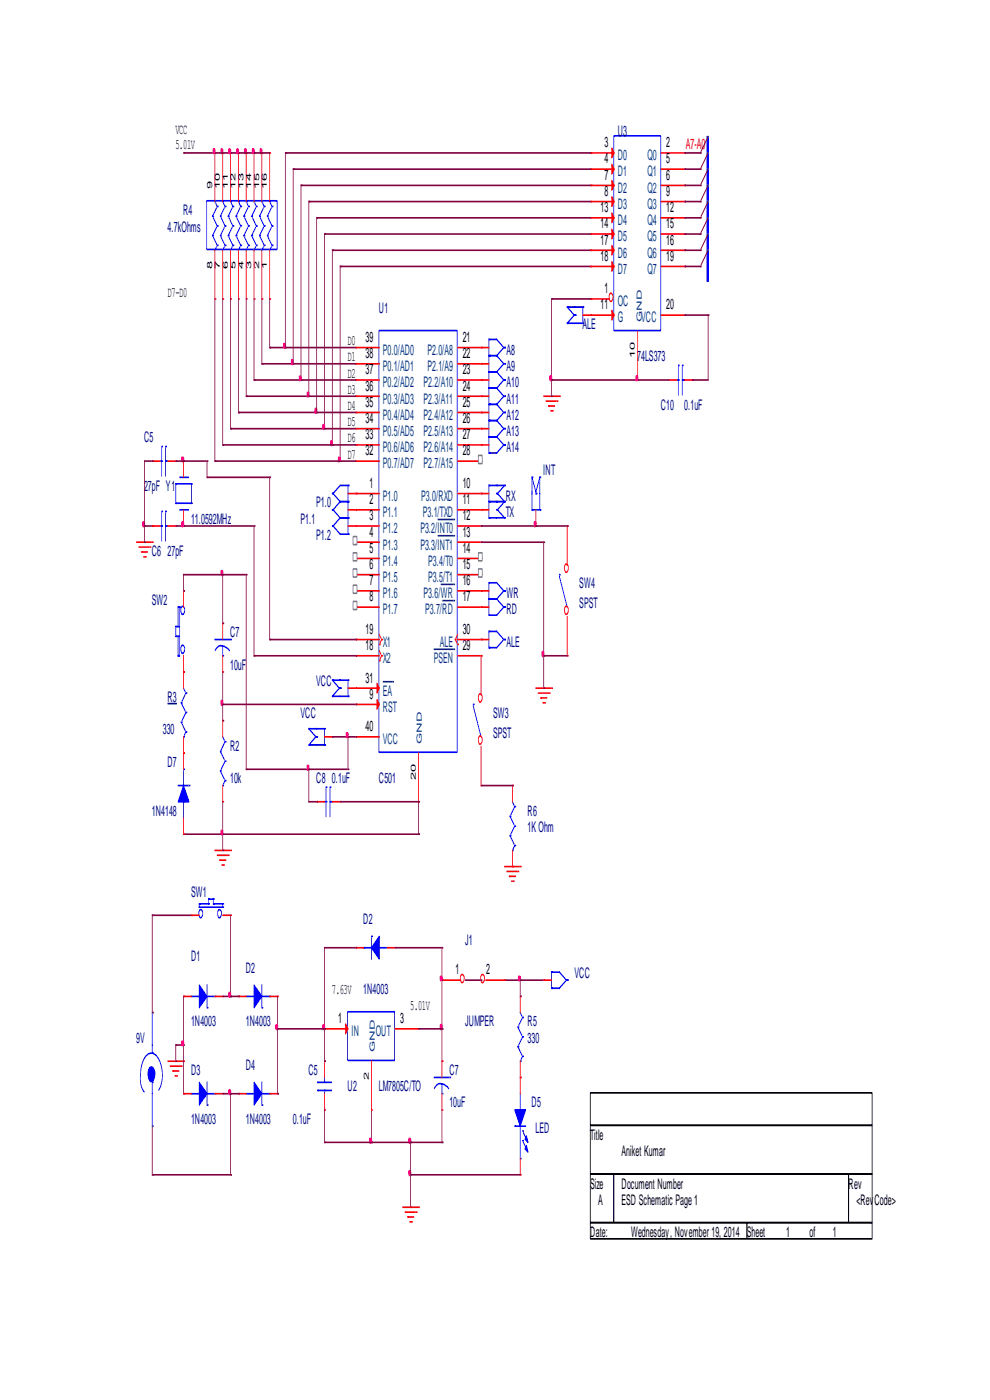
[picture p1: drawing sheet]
<svg xmlns="http://www.w3.org/2000/svg" width="210mm" height="297mm" viewBox="0 0 210 297" stroke-linecap="round" stroke-linejoin="round" font-family="sans-serif">
<path d="M80.4 70.1h16.6v89.5h-16.6z" fill="none" stroke="#00f" stroke-width=".24"/>
<g fill="none" stroke="#f00" stroke-width=".24">
<path d="M75.5 73.7h.1M75.5 77.2h.1M75.6 73.7h4.8M75.6 77.2h4.8M75.5 80.6h.1M75.5 84.1h.1M75.5 87.5h.1M75.5 90.9h.1M75.5 94.4h.1M75.5 97.8h.1M75.6 80.6h4.8M75.6 84.1h4.8"/>
<path d="M75.6 87.5h4.8M75.6 90.9h4.8M75.6 94.4h4.8M75.6 97.8h4.8M75.5 104.7h.1M75.5 108.2h.1M75.5 111.6h.1M75.5 115h.1M75.6 104.7h4.8M75.6 108.2h4.8M75.6 111.6h4.8M75.6 115h4.8"/>
<path d="M75.5 135.7h.1M75.5 139.1h.1M75.6 139.1h4.8M75.6 135.7h4.8M80.4 136.7h.1M80.4 134.6l.4 .7M80.4 138.1l.4 .7M80.9 135.7h.1M80.9 139.1h.1M80.9 135.7l-.3 .7M80.9 139.1l-.3 .7M96.6 135.7h.1"/>
<path d="M96.6 135.7l.3 .7M97.1 136.7h.1M97.1 139.1h4.8M97.1 134.6l-.4 .7M97.1 135.7h4.8M102 139.1h.1M102 135.7h.1M75.5 156.3h.1M75.5 146h.1M75.5 149.4h.1M75.6 156.3h4.8M75.6 146h4.8"/>
<path d="M75.6 149.4h4.8M80.4 140.2h.1M88.7 159.8v9.9M88.7 170.1h.1"/>
</g>
<path d="M92.1 137.7h4M96.2 137.7h.1M81.3 144.6h1.8M83.3 144.6h.1" fill="none" stroke="#004080" stroke-width=".24"/>
<g fill="#f00" stroke="#f00" stroke-width=".24">
<path d="M79.9 145l.5 1-.5 1z"/>
<path d="M79.9 148.4l.5 1-.5 1.1z"/>
</g>
<path d="M74.9 113.8h.8v1.7h-.8z" fill-rule="evenodd" fill="#fff" stroke="#808080" stroke-width=".24"/>
<path d="M75.5 118.5h.1M75.6 118.5h4.8" fill="none" stroke="#f00" stroke-width=".24"/>
<path d="M74.9 117.3h.8v1.7h-.8z" fill-rule="evenodd" fill="#fff" stroke="#808080" stroke-width=".24"/>
<path d="M75.5 121.9h.1M75.6 121.9h4.8" fill="none" stroke="#f00" stroke-width=".24"/>
<path d="M74.9 120.7h.8v1.7h-.8z" fill-rule="evenodd" fill="#fff" stroke="#808080" stroke-width=".24"/>
<path d="M75.5 125.4h.1M75.6 125.4h4.8" fill="none" stroke="#f00" stroke-width=".24"/>
<path d="M74.9 124.2h.8v1.7h-.8z" fill-rule="evenodd" fill="#fff" stroke="#808080" stroke-width=".24"/>
<path d="M75.5 128.8h.1M75.6 128.8h4.8" fill="none" stroke="#f00" stroke-width=".24"/>
<path d="M74.9 127.6h.8v1.7h-.8z" fill-rule="evenodd" fill="#fff" stroke="#808080" stroke-width=".24"/>
<g fill="none" stroke="#f00" stroke-width=".24">
<path d="M97.1 73.7h4.8M97.1 77.2h4.8M102 73.7h.1M102 77.2h.1M97.1 80.6h4.8M97.1 84.1h4.8M97.1 87.5h4.8M97.1 90.9h4.8M97.1 94.4h4.8M97.1 97.8h4.8M102 80.6h.1M102 84.1h.1"/>
<path d="M102 87.5h.1M102 90.9h.1M102 94.4h.1M102 97.8h.1"/>
</g>
<path d="M101.5 96.6h.8v1.7h-.8z" fill-rule="evenodd" fill="#fff" stroke="#808080" stroke-width=".24"/>
<path d="M97.1 104.7h4.8M97.1 108.2h4.8M97.1 111.6h4.8M97.1 115h4.8M97.1 118.5h4.8M102 104.7h.1M102 108.2h.1M102 111.6h.1M102 115h.1M102 118.5h.1" fill="none" stroke="#f00" stroke-width=".24"/>
<path d="M92.9 110.2h3.2M92.9 113.7h3.2M96.2 110.2h.1M96.2 113.7h.1" fill="none" stroke="#004080" stroke-width=".24"/>
<path d="M101.5 117.3h.8v1.7h-.8z" fill-rule="evenodd" fill="#fff" stroke="#808080" stroke-width=".24"/>
<path d="M97.1 121.9h4.8M102 121.9h.1" fill="none" stroke="#f00" stroke-width=".24"/>
<path d="M101.5 120.7h.8v1.7h-.8z" fill-rule="evenodd" fill="#fff" stroke="#808080" stroke-width=".24"/>
<g fill="none" stroke="#f00" stroke-width=".24">
<path d="M102 77.2h.1M102 73.7h.1M102.2 77.2h1.5M102.2 73.7h1.5M123.6 66.9h1.5M125.3 66.9h.1M32.3 97.8h.1M32.5 97.8h1.5M35.6 97.8h1.5M37.3 97.8h.1M38.9 97.8h.1M38.9 98.2v3.1"/>
<path d="M102 80.6h.1M102 84.1h.1M102 87.5h.1M102 90.9h.1M102 94.4h.1M102.2 80.6h1.5M102.2 84.1h1.5M102.2 87.5h1.5M102.2 90.9h1.5M102.2 94.4h1.5M29 115h3.1M29.5 116.1h2.1"/>
<path d="M30 117.1h.1M30.1 117.1h1.2M30.5 118.1h.1M30.8 118.1h.1M31.8 116.1h.1M32.3 115h.1M32.3 111.6h.1M32.5 111.6h1.5M35.6 111.6h1.5M37.3 111.6h.1M38.9 111.6h.1M38.9 108.2v3"/>
<path d="M73.8 104.7h1.5M75.5 104.7h.1M97.1 125.4h4.8M97.1 128.8h4.8M102 125.4h.1M102 128.8h.1M113.7 146h3.1M114.2 147h2.1M114.7 148.1h.1M114.8 148.1h1.2M115.1 149.1h.2M115.5 149.1h.1"/>
<path d="M116.5 147h.1M117 146h.1M107 183.9h3.2M107.5 184.9h2.2M108 185.9h.1M108.2 185.9h1.1M108.5 187h.2M108.8 187h.1M109.8 184.9h.1M110.3 183.9h.1"/>
</g>
<path d="M93.6 124h2.5M93.9 127.4h2.2M96.2 124h.1M96.2 127.4h.1" fill="none" stroke="#004080" stroke-width=".24"/>
<path d="M125.2 231.9h59.8v6.8h-59.8zM125.2 238.7h59.8v10.4h-59.8zM125.2 249.1h5v10.3h-5zM125.2 259.4h33.2v3.4h-33.2zM130.2 249.1h49.8v10.3h-49.8zM158.4 259.4h26.6v3.4h-26.6zM180 249.1h5v10.3h-5z" fill="none" stroke="#000" stroke-width=".24"/>
<g fill="none" stroke="#800040" stroke-width=".24">
<path d="M70.5 53.1h.1M70.5 53.4v41M70.6 53.1h54.7M70.5 94.4h.1M70.6 94.4h4.9M30.6 111.6h1.5M32.3 111.6h.1M102 115h13.1M115.3 115h.1M115.3 115v23.8M115.3 139.1h.1M93.7 218.3v6.5"/>
<path d="M93.7 225.1h.1"/>
</g>
<g fill="#f0f" stroke="#f0f" stroke-width=".24">
<path d="M70.1 93.5h.3a.64 .64 0 0 1-.2 1.1l-.1-.4z" fill-rule="evenodd"/>
<path d="M93.4 217.4h.2a.65 .65 0 0 1-.1 1l-.2-.3z" fill-rule="evenodd"/>
</g>
<g fill="none" stroke="#00f" stroke-width=".24">
<path d="M103.7 75.5h.1M103.7 78.9h.1M103.7 72h.1M103.7 72v3.1M103.7 75.5v3.1M103.7 78.9v3.1M103.9 75.5h1.5M103.9 78.9h1.5M103.9 72h1.5l1.4 1.7-1.4 1.8M105.4 75.5l1.4 1.7-1.4 1.7M105.4 78.9l1.4 1.7-1.4 1.7M107 77.2h.1"/>
<path d="M107 73.7h.1M120.3 65.1h.1M120.3 68.6h.1M120.3 65.1l1.5 1.8-1.5 1.7M120.5 65.1h3M120.5 68.6h3M122 66.9h.1M123.6 65.1h.1M123.6 68.6h.1M123.6 65.1v3.1M34 97.8h.1M34.3 97.8h.1"/>
<path d="M34.3 94.7h.1M34.3 95.1v5.8M35.1 94.7h.1M35.1 97.8h.1M35.1 95.1v5.8M35.3 97.8h.3M103.7 82.3h.1M103.7 85.8h.1M103.7 89.2h.1M103.7 92.7h.1M103.7 96.1h.1M103.7 82.3v3.1"/>
<path d="M103.7 85.8v3.1M103.7 89.2v3.1M103.7 92.7v3.1M103.9 82.3h1.5M103.9 85.8h1.5M103.9 89.2h1.5M103.9 92.7h1.5M105.4 82.3l1.4 1.8-1.4 1.7M105.4 85.8l1.4 1.7-1.4 1.7M105.4 89.2l1.4 1.7-1.4 1.8M105.4 92.7l1.4 1.7-1.4 1.7h-1.5M107 80.6h.1"/>
<path d="M107 84.1h.1M107 87.5h.1M107 90.9h.1M107 94.4h.1M34 111.6h.1M34.3 111.6h.1M34.3 108.5h.1M34.3 108.8v5.9M35.1 108.5h.1M35.1 111.6h.1M35.1 108.8v5.9M35.3 111.6h.3"/>
<path d="M37.3 102.6h.1M37.3 106.8h.1M37.3 106.8h3.1M37.3 102.6v3.8M37.4 102.6h3.2M38.1 108.2h1.5M38.1 101.3h1.5M39.8 108.2h.1M39.8 101.3h.1M40.6 106.8h.1M40.6 102.6h.1M40.6 103v3.8"/>
<path d="M70.5 104.7h.1M73.6 103h-1.5l-1.5 1.7 1.5 1.7h1.5M73.8 106.4h.1M73.8 103h.1M73.8 103.3v3.1M118.6 121.9h.1M118.6 122.3l1.7 6.5"/>
</g>
<path d="M119.9 128.7l.1-.1a.98 .98 0 0 1 0 1.7 1.4 1.4 0 0 1-.1-1.6z" fill-rule="evenodd" fill="#fff" stroke="#f00" stroke-width=".24"/>
<path d="M120.3 139.1h.1M120.3 130.9v7.9" fill="none" stroke="#f00" stroke-width=".24"/>
<path d="M119.9 119.8l.1-.1a.98 .98 0 0 1 0 1.7 1.4 1.4 0 0 1-.1-1.6z" fill-rule="evenodd" fill="#fff" stroke="#f00" stroke-width=".24"/>
<g fill="none" stroke="#f00" stroke-width=".24">
<path d="M125.3 32.4h.1M125.3 35.9h.1M125.3 39.3h.1M125.4 32.4h4.9M125.4 35.9h4.9M125.4 39.3h4.9M125.3 42.8h.1M125.3 46.2h.1M125.3 49.7h.1M125.3 53.1h.1M125.3 56.5h.1M125.4 42.8h4.9"/>
<path d="M125.4 46.2h4.9M125.4 49.7h4.9M125.4 53.1h4.9M125.4 56.5h4.9M120.3 111.6h.1M120.3 111.9v8"/>
</g>
<path d="M72.1 56.5h.1M72.1 56.9v40.9M72.3 56.5h53M72.1 97.8h.1M72.3 97.8h3.2M102 111.6h11.5M113.7 111.6h.1M115.3 139.1h.1M115.3 139.1v6.6M115.5 139.1h4.8M115.3 146h.1" fill="none" stroke="#800040" stroke-width=".24"/>
<g fill="#f0f" stroke="#f0f" stroke-width=".24">
<path d="M113.3 110.7h.3a.65 .65 0 0 1-.2 1.1l-.2-.4z" fill-rule="evenodd"/>
<path d="M115 138.3h.2a.64 .64 0 0 1-.1 1l-.2-.4z" fill-rule="evenodd"/>
<path d="M71.8 97h.3a.64 .64 0 0 1-.2 1l-.2-.4z" fill-rule="evenodd"/>
</g>
<path d="M130.2 28.8h9.9v41.3h-9.9z" fill="none" stroke="#00f" stroke-width=".24"/>
<g fill="#f00" stroke="#f00" stroke-width=".24">
<path d="M129.8 31.4l.5 1-.5 1.1z"/>
<path d="M129.8 34.9l.5 1-.5 1z"/>
<path d="M129.8 38.3l.5 1-.5 1.1z"/>
<path d="M129.8 41.7l.5 1.1-.5 1z"/>
<path d="M129.8 45.2l.5 1-.5 1z"/>
<path d="M129.8 48.6l.5 1.1-.5 1z"/>
<path d="M129.8 52.1l.5 1-.5 1z"/>
<path d="M129.8 55.5l.5 1-.5 1.1z"/>
</g>
<path d="M129.4 62.3l.1-.1a.98 .98 0 0 1 0 1.7 1.41 1.41 0 0 1-.1-1.6z" fill-rule="evenodd" fill="#fff" stroke="#f00" stroke-width=".24"/>
<g fill="none" stroke="#f00" stroke-width=".24">
<path d="M45.6 32.4h.1M45.6 32.8v10M47.2 32.4h.1M47.2 32.8v10M48.9 32.4h.1M48.9 32.8v10M50.6 32.4h.1M50.6 32.8v10M52.2 32.4h.1M52.2 32.8v10M53.9 32.4h.1M53.9 32.8v10"/>
<path d="M55.5 32.4h.1M55.5 32.8v10M57.2 32.4h.1M57.2 32.8v10M140.2 32.4h4.8M140.2 35.9h4.8M140.2 39.3h4.8M145.2 32.4h.1M145.2 35.9h.1M145.2 39.3h.1M45.6 53.1v10M47.2 53.1v10"/>
<path d="M48.9 53.1v10M50.6 53.1v10M52.2 53.1v10M53.9 53.1v10M55.5 53.1v10M57.2 53.1v10M140.2 42.8h4.8M140.2 46.2h4.8M140.2 49.7h4.8M140.2 53.1h4.8M140.2 56.5h4.8M145.2 42.8h.1"/>
<path d="M145.2 46.2h.1M145.2 49.7h.1M145.2 53.1h.1M145.2 56.5h.1M45.6 63.4h.1M47.2 63.4h.1M48.9 63.4h.1M50.6 63.4h.1M52.2 63.4h.1M53.9 63.4h.1M55.5 63.4h.1M57.2 63.4h.1"/>
<path d="M125.3 63.4h.1M125.3 66.9h.1M125.4 63.4h3.9M125.4 66.9h4.9M135.2 70.3v10M140.2 66.9h4.8M145.2 66.9h.1M115.3 84.1h3.2M115.8 85.1h2.2M116.3 86.1h.1M116.5 86.1h1.1M116.8 87.2h.2"/>
<path d="M117.1 87.2h.1M118.1 85.1h.1M118.6 84.1h.1M135.2 80.6h.1M141.9 80.6h.1M142.1 80.6h1.4M145.2 80.6h1.5M146.9 80.6h.1M73.8 108.2h1.5M73.8 111.6h1.5M75.5 108.2h.1M75.5 111.6h.1"/>
<path d="M102 104.7h.1M102 108.2h.1M102.2 108.2h1.5M102.2 104.7h1.5M113.7 111.6h.1M113.7 108.2v3M38.9 125.4h.1M38.9 125.7v3.1M38.9 139.1v3.1M47.2 132.2h.1M47.2 132.6v3.1M47.2 139.1v3.1"/>
<path d="M102 135.7h.1M102 128.8h.1M102 125.4h.1M102.2 135.7h1.5M102.2 128.8h1.5M102.2 125.4h1.5M38.9 142.6h.1M38.9 159.8h.1M38.9 142.9v3.1M38.9 156.3v3.1M47.2 142.6h.1M47.2 152.9h.1"/>
<path d="M47.2 153.2v3.1M68.8 156.3h1.5M70.5 156.3h.1M38.9 177h.1M38.9 160.1v3.1M38.9 173.5v3.1M47.2 170.1h.1M47.2 166.7v3M67.2 170.1h.1M67.3 170.1h1.5M70.5 170.1h1.5M72.1 170.1h.1"/>
<path d="M40.6 194.2h.1M40.8 194.2h1.5M45.6 180.4h3.1M46.1 181.4h2.1M46.6 182.5h.1M46.7 182.5h1.2M47.1 183.5h.1M47.2 194.2h1.5M47.4 183.5h.1M48.4 181.4h.1M48.9 180.4h.1M48.9 194.2h.1"/>
<path d="M38.9 211.4h.1M39.1 211.4h1.5M45.6 211.4h1.5M47.2 211.4h.1M50.6 211.4h.1M50.7 211.4h1.5M57.2 211.4h1.5M58.9 211.4h.1M68.8 218.3h.1M69 218.3h4.8M75.5 201.1h.1M75.6 201.1h1.5"/>
<path d="M82.1 201.1h1.5M83.8 201.1h.1M83.8 218.3h4.8M88.7 218.3h.1M110.3 211.4h.1M110.3 211.7v3.1M115.3 207.9h.1M115.5 207.9h1.5M35.6 225.1h3.2M36.1 226.2h2.2M36.6 227.2h.1M36.8 227.2h1.1"/>
<path d="M37.1 228.2h.2M37.4 228.2h.1M38.4 226.2h.1M38.9 225.1h.1M38.9 232h.1M39.1 232h1.5M45.6 232h1.5M47.2 232h.1M50.6 232h.1M50.7 232h1.5M57.2 232h1.5M58.9 232h.1"/>
<path d="M68.8 235.5h.1M68.8 225.1h.1M68.8 225.5v3.1M68.8 232v3.1M78.8 235.5h.1M78.8 225.1v10M93.7 225.1h.1M93.7 235.5h.1M93.7 225.5v3.1M93.7 232v3.1M110.3 228.6h.1M110.3 225.1v3.1"/>
<path d="M110.3 228.9v3.1M85.4 256.1h3.2M85.9 257.2h2.2M86.4 258.2h.1M86.6 258.2h1.2M86.9 259.2h.2M87.3 259.2h.1M88.3 257.2h.1M88.7 256.1h.1M110.3 249.2h.1M110.3 245.8v3.1"/>
</g>
<g fill="#f00" stroke="#f00" stroke-width=".24">
<path d="M129.8 65.8l.5 1.1-.5 1z"/>
<path d="M73.3 217.2l.5 1.1-.5 1z"/>
</g>
<path d="M150.1 28.8v31" fill="none" stroke="#00f" stroke-width=".72" stroke-linecap="butt"/>
<g fill="none" stroke="#800040" stroke-width=".24">
<path d="M38.9 32.4h.1M39.1 32.4h6.5M45.6 32.4h.1M45.7 32.4h1.5M47.2 32.4h.1M47.4 32.4h1.5M48.9 32.4h.1M49.1 32.4h1.5M50.6 32.4h.1M50.7 32.4h1.5M52.2 32.4h.1M52.4 32.4h1.5"/>
<path d="M53.9 32.4h.1M54 32.4h1.5M55.5 32.4h.1M55.7 32.4h1.5M145.2 39.3h.1M145.2 35.9h.1M145.2 32.4h.1M145.4 39.3h3.1M145.4 35.9h3.1M145.4 32.4h3.1M148.5 35.9h.1M148.5 32.4h.1"/>
<path d="M148.5 39.3h.1M150.2 32.4l-1.5 3.1M150.2 29l-1.5 3.1M150.2 39.3l-1.5 3.1M150.2 35.9l-1.5 3.1M145.2 53.1h.1M145.2 49.7h.1M145.2 46.2h.1M145.2 42.8h.1M145.2 56.5h.1M145.4 53.1h3.1M145.4 49.7h3.1"/>
<path d="M145.4 46.2h3.1M145.4 42.8h3.1M145.4 56.5h3.1M148.5 56.5h.1M148.5 53.1h.1M148.5 49.7h.1M148.5 46.2h.1M148.5 42.8h.1M150.2 53.1l-1.5 3.1M150.2 49.7l-1.5 3.1M150.2 46.2l-1.5 3.1M150.2 42.8l-1.5 3.1"/>
<path d="M45.6 63.4v34.1M47.2 63.4v30.6M48.9 63.4v27.2M50.6 63.4v23.8M52.2 63.4v20.3M53.9 63.4v16.9M55.5 77.2h.1M55.5 63.4v13.4M55.7 77.2h6.5M57.2 73.7h.1M57.2 63.4v10M57.4 73.7h3.1"/>
<path d="M117 63.4h.1M117 63.4v16.9M117.1 63.4h8.2M145.2 66.9h.1M145.4 66.9h4.8M150.2 66.9h.1M150.2 67.2v13.4h-3.2M38.9 97.8h4.9M43.9 97.8h.1M43.9 97.8v3.1M45.6 97.8h.1M45.7 97.8h26.4"/>
<path d="M47.2 94.4h.1M47.4 94.4h23.1M48.9 90.9h.1M49.1 90.9h19.7M50.6 87.5h.1M50.7 87.5h16.5M52.2 84.1h.1M52.4 84.1h13.1M53.9 80.6h.1M54 80.6h9.8M117 80.6h.1M117 84.1h.1"/>
<path d="M117 80.6v3.1M117.1 80.6h18.1M135.2 80.6h.1M135.4 80.6h6.5M146.9 80.6h.1M30.6 115h.1M30.6 111.6v3.1M43.9 101.3h.1M43.9 101.3h13.1M57.2 101.3h.1M57.2 101.3v34M113.7 111.6h6.4"/>
<path d="M120.3 111.6h.1M38.9 125.4h.1M47.1 121.9h-8.2v3.1M47.2 121.9h.1M47.2 132.2h.1M47.2 121.9h4.9M47.2 121.9v10M52.2 121.9h.1M52.2 121.9v41M57.2 135.7h.1M47.2 149.4h.1M47.2 152.9h.1"/>
<path d="M47.2 142.6v6.5M47.2 149.4v3.1M47.2 149.4h28.1M70.5 156.3h3.1M73.8 156.3h.1M73.8 156.3h1.5M73.8 156.7v6.5M75.5 156.3h.1M75.5 149.4h.1M38.9 177h8.2M47.2 177h.1M47.2 170.1v6.5"/>
<path d="M47.2 177v3.1M47.2 177h41.4M52.2 163.2h.1M52.2 163.2h13.1M65.5 163.2h.1M65.5 163.2h8.1M65.5 163.6v6.5h1.5M67.2 170.1h.1M72.1 170.1h16.5M73.8 163.2h.1M88.7 177h.1M88.7 170.1h.1"/>
<path d="M88.7 170.1v6.5M32.3 194.2h.1M32.3 194.2v20.3M32.5 194.2h8.1M47.2 180.4h.1M32.3 214.8h.1M38.9 211.4v10M47.2 211.4h1.5M48.9 211.4h.1M58.9 218.3h.1M58.9 211.4v6.5M58.9 218.3v13.4"/>
<path d="M58.9 218.3h9.8M68.8 218.3h.1M68.8 218.3v6.5M75.3 201.1h-6.5v16.8M75.5 201.1h.1M107 207.9h3.2M110.3 207.9h.1M110.3 211.4h.1M110.3 207.9h4.8M110.3 207.9v3.1M115.3 207.9h.1M32.3 238.9v10"/>
<path d="M37.3 221.7h.1M37.3 225.1h.1M37.3 221.7v3.1M37.4 221.7h1.5M38.9 232h.1M38.9 221.7h.1M38.9 221.7v10M47.2 232h1.5M48.9 232h.1M48.9 232v16.9M48.9 232h1.5M50.6 232h.1"/>
<path d="M58.9 232h.1M68.8 225.1h.1M78.8 235.5v6.5M32.3 249.2h.1M32.3 249.2h16.4M48.9 249.2h.1M78.8 242.4h.1M78.8 242.4h8.1M87.1 256.1h.1M87.1 249.2h.1M87.1 242.4h.1M87.1 242.7v13.1"/>
<path d="M87.1 242.4h6.5M87.3 249.2h23M93.7 242.4h.1"/>
</g>
<g fill="none" stroke="#00f" stroke-width=".24">
<path d="M43.8 42.6h15v10.3h-15zM45.1 45.9h.1M45.1 50h.1M45.2 46.2l.9 1.7M45.2 50.3l.9 1.8M45.6 42.8h.1M45.7 43.1l.4 .7M45.9 44.1l-.8 1.8M45.9 48.3l-.8 1.7M45.9 52.4l-.3 .7M46.1 43.8h.1M46.1 47.9h.1"/>
<path d="M46.1 52.1h.1M46.7 45.9h.1M46.7 50h.1M46.9 46.2l.8 1.7M46.9 50.3l.8 1.8M47.2 42.8h.1M47.4 43.1l.3 .7M47.6 44.1l-.9 1.8M47.6 48.3l-.9 1.7M47.6 52.4l-.4 .7M47.7 43.8h.1M47.7 47.9h.1"/>
<path d="M47.7 52.1h.1M48.4 45.9h.1M48.4 50h.1M48.6 46.2l.8 1.7M48.6 50.3l.8 1.8M48.9 42.8h.1M49.1 43.1l.3 .7M49.2 44.1l-.8 1.8M49.2 48.3l-.8 1.7M49.2 52.4l-.3 .7M49.4 43.8h.1M49.4 47.9h.1"/>
<path d="M49.4 52.1h.1M50.1 45.9h.1M50.1 50h.1M50.2 46.2l.9 1.7M50.2 50.3l.9 1.8M50.6 42.8h.1M50.7 43.1l.4 .7M50.9 44.1l-.8 1.8M50.9 48.3l-.8 1.7M50.9 52.4l-.3 .7M51.1 43.8h.1M51.1 47.9h.1"/>
<path d="M51.1 52.1h.1M51.7 45.9h.1M51.7 50h.1M51.9 46.2l.8 1.7M51.9 50.3l.8 1.8M52.2 42.8h.1M52.4 43.1l.3 .7M52.5 44.1l-.8 1.8M52.5 48.3l-.8 1.7M52.5 52.4l-.3 .7M52.7 43.8h.1M52.7 47.9h.1"/>
<path d="M52.7 52.1h.1M53.4 45.9h.1M53.4 50h.1M53.5 46.2l.9 1.7M53.5 50.3l.9 1.8M53.9 42.8h.1M54 43.1l.4 .7M54.2 44.1l-.8 1.8M54.2 48.3l-.8 1.7M54.2 52.4l-.3 .7M54.4 43.8h.1M54.4 47.9h.1"/>
<path d="M54.4 52.1h.1M55 45.9h.1M55 50h.1M55.2 46.2l.8 1.7M55.2 50.3l.8 1.8M55.5 42.8h.1M55.7 43.1l.3 .7M55.9 44.1l-.9 1.8M55.9 48.3l-.9 1.7M55.9 52.4l-.4 .7M56 43.8h.1M56 47.9h.1"/>
<path d="M56 52.1h.1M56.7 45.9h.1M56.7 50h.1M56.9 46.2l.8 1.7M56.9 50.3l.8 1.8M57.2 42.8h.1M57.4 43.1l.3 .7M57.5 44.1l-.8 1.8M57.5 48.3l-.8 1.7M57.5 52.4l-.3 .7M57.7 43.8h.1M57.7 47.9h.1"/>
<path d="M57.7 52.1h.1M143.9 77.5h.1M143.9 77.9v5.8M144.7 77.5h.1M144.7 77.9v5.8M143.5 80.6h.2M143.9 80.6h.1M144.7 80.6h.1M144.9 80.6h.3M70.5 108.2h.1M70.5 111.6h.1M72.1 109.9h1.5"/>
<path d="M72.1 109.9l-1.5 1.7 1.5 1.7h1.5M73.6 106.4h-1.5l-1.5 1.8 1.5 1.7M73.8 106.4h.1M73.8 109.9h.1M73.8 113.3h.1M73.8 106.4v3.1M73.8 109.9v3.1M103.7 103h.1M103.7 106.4h.1M103.7 109.9h.1M103.7 103v3.1M103.7 106.4v3.1"/>
<path d="M103.9 106.4h2.9M103.9 109.9h2.9M103.9 103h2.9M105.4 104.7h.1M105.4 108.2h.1M107 103h.1M107 106.4h.1M107 109.9h.1M107 103l-1.5 1.7 1.5 1.7M107 106.4l-1.5 1.8 1.5 1.7M112.8 101.3h.1M112.8 108.2h.1"/>
<path d="M112.8 101.6v6.2M112.8 108.2h1.5M112.8 101.3l.9 3.1 .8-3.1M113.7 104.7h.1M114.5 101.3h.1M114.5 108.2h.1M114.5 101.6v6.2M37.3 132.9h.1M37.3 135h.1M37.3 132.9v1.7M37.3 135h.3M37.4 132.9h.4"/>
<path d="M37.8 128.8h.1M37.8 132.9h.1M37.8 135h.1M37.8 139.1h.1M37.8 128.8v3.8M37.8 135v3.8M37.9 128.8h.2M38.1 128.8h.1M38.1 129.1v10h-.2M38.5 137l.2-.1a.98 .98 0 0 1 0 1.7 1.4 1.4 0 0 1-.2-1.6zM38.5 128.7l.2-.1a.98 .98 0 0 1 0 1.7 1.4 1.4 0 0 1-.2-1.6zM45.6 138.1a1.44 1.44 0 0 1 2.2-.9l.9 .9"/>
<path d="M45.6 135.7h3.1M47.2 139.1h.1M47.2 137.1v1.7M48.9 135.7h.1M103.7 134h.1M103.7 137.4h.1M103.7 127.1h.1M103.7 130.5h.1M103.7 123.6h.1M103.7 123.6v3.1M103.7 127.1v3.1M103.7 134v3.1"/>
<path d="M103.9 134h1.5l1.4 1.7-1.4 1.7h-1.5M103.9 127.1h1.5M103.9 123.6h1.5l1.4 1.8-1.4 1.7M105.4 127.1l1.4 1.7-1.4 1.7h-1.5M107 135.7h.1M107 128.8h.1M107 125.4h.1M38.4 149.1h.1M38.4 153.2h.1M38.4 149.1l.9 1.7M38.4 153.2l.9 1.7M38.9 156.3h.1"/>
<path d="M38.9 146l.4 .7M39.4 147h.1M39.4 151.2h.1M39.4 155.3h.1M39.4 147l-.8 1.8M39.4 151.2l-.8 1.7M39.4 155.3l-.3 .7M46.7 159.4h.1M46.7 159.4l.9 1.7M47.2 156.3l.4 .7M47.7 157.4h.1M47.7 157.4l-.8 1.7"/>
<path d="M65.5 154.6h.1M65.5 158h.1M65.5 154.6l1.5 1.7-1.5 1.7M65.7 154.6h3M65.7 158h3M67.2 156.3h.1M68.8 154.6h.1M68.8 158h.1M68.8 154.6v3.1M37.8 166.7h2.1M38.9 163.2h.1M38.9 170.1h.1"/>
<path d="M38.9 163.6v3.1M38.9 170.4v3.1M40.1 166.7h.1M46.7 163.6h.1M46.7 163.6l.9 1.7M47.2 166.7h.1M47.7 161.5h.1M47.7 165.6h.1M47.7 161.5l-.8 1.7M47.7 165.6l-.3 .7M68.8 170.1h.2M69.2 170.1h.1"/>
<path d="M69.2 167h.1M69.2 167.3v5.9M70 167h.1M70 170.1h.1M70 167.3v5.9M70.2 170.1h.3M42.3 191.8h.1M42.3 192.1v.4h4.8M42.3 193.1l.2-.1a.97 .97 0 0 1 0 1.7 1.4 1.4 0 0 1-.2-1.6zM42.4 191.8h1.8M44.2 190.7h.1M44.2 191.8h.1"/>
<path d="M44.2 190.7v.7M44.4 190.7h.8M45.2 191.8h.1M45.2 190.7h.1M45.2 191.1v.7M45.4 191.8h1.8M46.3 193.1l.2-.1a.97 .97 0 0 1 0 1.7 1.4 1.4 0 0 1-.2-1.6zM47.2 192.5h.1M47.2 191.8h.1M47.2 192.1v.4M78.8 198.6h.1M78.8 199v4.5"/>
<path d="M32.3 214.8h.1M32.3 215.2v7.9M40.6 211.4h1.5M42.3 211.4h.1M43.9 213.8h.1M43.9 209v4.4M43.9 211.4h1.5M45.6 211.4h.1M52.2 211.4h1.5M53.9 211.4h.1M55.5 213.8h.1M55.5 211.4h1.5"/>
<path d="M55.5 209v4.4M57.2 211.4h.1M73.7 214.6h10v10.4h-10zM77.1 201.1h.1M77.3 201.1h1.5M80.4 201.1h.1M80.6 201.1h1.5M109.8 217.9h.1M109.8 217.9l.9 1.7M110.3 214.8l.4 .7M110.8 215.9h.1M110.8 220h.1"/>
<path d="M110.8 215.9l-.8 1.7M110.8 220l-.8 1.7M117 206.2h.1M117 209.7h.1M117 206.2v3.1M117.1 206.2h1.5l1.5 1.7-1.5 1.8h-1.5M120.3 207.9h.1M32.3 238.9h.1M32.3 223.4h.1M32.3 229.6h.1M32.3 230v8.6M33.6 231.3a6.9 6.9 0 0 0-.6-7.5 1.36 1.36 0 0 0-2.2 .4 9 9 0 0 0-.7 6.6l.5 .9"/>
<path d="M40.6 232h1.5M42.3 232h.1M43.9 234.4h.1M43.9 229.6v4.5M43.9 232h1.5M45.6 232h.1M52.2 232h1.5M53.9 232h.1M55.5 234.4h.1M55.5 232h1.5M55.5 229.6v4.5M57.2 232h.1"/>
<path d="M67.3 229.6h.1M67.3 231.3h.1M67.5 229.6h2.8M67.5 231.3h2.8M68.8 231.3h.1M68.8 229.6h.1M68.8 228.6v.7M68.8 231.7v.3M92.1 231a1.43 1.43 0 0 1 2.2-.9l.9 .9M92.1 228.6h3.1M93.7 232h.1M93.7 230v1.7"/>
<path d="M95.4 228.6h.1M109.2 238.9h.1M109.3 238.9h2.2M109.8 222.1h.1M109.8 222.1l.9 1.7M110.3 235.5h.1M110.3 225.1h.1M110.3 232v3.1M110.3 238.9v6.6M110.8 239.9h.1M110.8 224.1h.1M110.8 224.1l-.3 .7"/>
<path d="M110.3 245.8h.1M110.8 242h.1M111 240.3l.8 1.7M111 242.4l.8 1.7"/>
</g>
<g fill="#f0f" stroke="#f0f" stroke-width=".24">
<path d="M55.2 31.6h.2a.65 .65 0 0 1-.1 1l-.2-.3z" fill-rule="evenodd"/>
<path d="M53.5 31.6h.3a.65 .65 0 0 1-.2 1l-.1-.3z" fill-rule="evenodd"/>
<path d="M51.9 31.6h.2a.65 .65 0 0 1-.1 1l-.2-.3z" fill-rule="evenodd"/>
<path d="M50.2 31.6h.3a.65 .65 0 0 1-.2 1l-.2-.3z" fill-rule="evenodd"/>
<path d="M48.5 31.6h.3a.65 .65 0 0 1-.2 1l-.1-.3z" fill-rule="evenodd"/>
<path d="M46.9 31.6h.2a.65 .65 0 0 1-.1 1l-.2-.3z" fill-rule="evenodd"/>
<path d="M45.2 31.6h.3a.65 .65 0 0 1-.2 1l-.1-.3z" fill-rule="evenodd"/>
<path d="M46.9 121.1h.2a.65 .65 0 0 1-.1 1l-.2-.4z" fill-rule="evenodd"/>
<path d="M110 207.1h.2a.64 .64 0 0 1-.1 1l-.2-.3z" fill-rule="evenodd"/>
<path d="M86.7 248.4h.3a.64 .64 0 0 1-.2 1l-.1-.4z" fill-rule="evenodd"/>
<path d="M86.7 241.5h.3a.64 .64 0 0 1-.2 1l-.1-.3z" fill-rule="evenodd"/>
<path d="M30.3 110.7h.2a.65 .65 0 0 1-.1 1.1l-.2-.4z" fill-rule="evenodd"/>
<path d="M38.6 97h.2a.64 .64 0 0 1-.1 1l-.2-.4z" fill-rule="evenodd"/>
<path d="M46.9 148.6h.2a.64 .64 0 0 1-.1 1l-.2-.3z" fill-rule="evenodd"/>
<path d="M78.4 241.5h.3a.64 .64 0 0 1-.2 1l-.1-.3z" fill-rule="evenodd"/>
<path d="M73.4 155.5h.3a.65 .65 0 0 1-.1 1l-.2-.4z" fill-rule="evenodd"/>
<path d="M65.1 162.4h.3a.64 .64 0 0 1-.1 1l-.2-.4z" fill-rule="evenodd"/>
<path d="M46.9 176.1h.2a.64 .64 0 0 1-.1 1l-.2-.3z" fill-rule="evenodd"/>
<path d="M48.5 231.2h.3a.64 .64 0 0 1-.2 1l-.1-.4z" fill-rule="evenodd"/>
<path d="M116.6 79.8h.3a.64 .64 0 0 1-.2 1l-.1-.4z" fill-rule="evenodd"/>
<path d="M134.9 79.8h.3a.64 .64 0 0 1-.2 1l-.2-.4z" fill-rule="evenodd"/>
<path d="M38.6 220.9h.2a.64 .64 0 0 1-.1 1l-.2-.4z" fill-rule="evenodd"/>
<path d="M68.5 217.4h.2a.65 .65 0 0 1-.1 1l-.2-.3z" fill-rule="evenodd"/>
<path d="M58.5 217.4h.3a.65 .65 0 0 1-.2 1l-.1-.3z" fill-rule="evenodd"/>
</g>
<g fill="#00f" stroke="#00f" stroke-width=".24">
<path d="M31.8 226.4a.99 .99 0 0 1 1.1 1.3 1.57 1.57 0 0 1-.9 1.7 2.27 2.27 0 0 1-.2-3z" fill-rule="evenodd"/>
<path d="M109.2 235.5h2.3l-1.2 3.4z" fill-rule="evenodd"/>
<path d="M111.7 243l.3 1.4-.7-.7z" fill-rule="evenodd"/>
<path d="M111.7 241l.3 1.4-.7-.7z" fill-rule="evenodd"/>
<path d="M38.9 166.7l1.2 3.4h-2.3z" fill-rule="evenodd"/>
<path d="M42.3 209l1.6 2.4-1.6 2.4z" fill-rule="evenodd"/>
<path d="M42.3 229.6l1.6 2.4-1.6 2.4z" fill-rule="evenodd"/>
<path d="M53.9 209l1.6 2.4-1.6 2.4z" fill-rule="evenodd"/>
<path d="M53.9 229.6l1.6 2.4-1.6 2.4z" fill-rule="evenodd"/>
<path d="M80.4 198.6v4.9l-1.6-2.4z" fill-rule="evenodd"/>
</g>
<path d="M35.5 149.3h2" fill="none" stroke="#000080" stroke-width=".24"/>
<path d="M97.8 206.8l.2-.1a.98 .98 0 0 1 0 1.8 1.4 1.4 0 0 1-.2-1.7z" fill-rule="evenodd" fill="#fff" stroke="#f00" stroke-width=".24"/>
<path d="M93.7 207.9h.1M93.9 207.9h3.8" fill="none" stroke="#f00" stroke-width=".24"/>
<path d="M102.1 206.8l.2-.1a.97 .97 0 0 1 0 1.8 1.4 1.4 0 0 1-.2-1.7z" fill-rule="evenodd" fill="#fff" stroke="#f00" stroke-width=".24"/>
<path d="M73.8 146h1.5M75.5 146h.1M108.7 166.7h.1M108.7 167v3.1M108.7 183.9h.1M108.7 180.4v3.1M103 207.9h3.8M107 207.9h.1" fill="none" stroke="#f00" stroke-width=".24"/>
<g fill="none" stroke="#00f" stroke-width=".24">
<path d="M70.5 144.3h.1M70.5 147.7h.1M70.5 144.3l1.5 1.7-1.5 1.7M70.6 144.3h3M70.6 147.7h3M72.1 146h.1M73.8 144.3h.1M73.8 147.7h.1M73.8 144.3v3.1M100.4 149.4h.1M100.4 149.8l1.6 6.5M108.2 173.2h.1"/>
<path d="M108.2 177.3h.1M108.2 173.2l.8 1.7M108.2 177.3l.8 1.7M108.7 170.1l.3 .7M109.2 171.1h.1M109.2 175.3h.1M109.2 179.4h.1M109.2 171.1l-.9 1.7M109.2 175.3l-.9 1.7M109.2 179.4l-.4 .7M108.7 180.4h.1"/>
</g>
<g fill="none" stroke="#800040" stroke-width=".24">
<path d="M60.5 32.4h.1M60.5 32.8v40.9M60.7 32.4h64.6M62.2 35.9h.1M62.2 36.2v41M62.3 35.9h63M60.5 73.7h.1M60.7 73.7h14.8M62.2 77.2h.1M62.3 77.2h13.2M48.9 194.2v16.8M48.9 211.4h.1"/>
<path d="M48.9 211.4h1.5M50.6 211.4h.1M83.8 201.1h9.8M88.7 218.3h4.9M93.7 218.3h.1M93.7 201.1h.1M93.7 207.9h.1M93.7 201.1v6.5M93.7 207.9v10M68.8 235.5v6.5M93.7 235.5v6.5M68.8 242.4h.1"/>
<path d="M68.8 242.4h9.8M78.8 242.4h.1M93.7 242.4h.1"/>
</g>
<g fill="#f0f" stroke="#f0f" stroke-width=".24">
<path d="M60.2 72.9h.2a.64 .64 0 0 1-.1 1l-.2-.3z" fill-rule="evenodd"/>
<path d="M48.5 210.5h.3a.64 .64 0 0 1-.2 1.1l-.1-.4z" fill-rule="evenodd"/>
<path d="M93.4 207.1h.2a.64 .64 0 0 1-.1 1l-.2-.3z" fill-rule="evenodd"/>
<path d="M61.8 76.3h.3a.65 .65 0 0 1-.2 1.1l-.1-.4z" fill-rule="evenodd"/>
</g>
<path d="M101.6 156.3l.2-.2a.98 .98 0 0 1 0 1.8 1.41 1.41 0 0 1-.2-1.6z" fill-rule="evenodd" fill="#fff" stroke="#f00" stroke-width=".24"/>
<path d="M102 158.4v7.9M102 166.7h.1" fill="none" stroke="#f00" stroke-width=".24"/>
<path d="M101.6 147.3l.2-.1a.98 .98 0 0 1 0 1.7 1.4 1.4 0 0 1-.2-1.6z" fill-rule="evenodd" fill="#fff" stroke="#f00" stroke-width=".24"/>
<path d="M102 139.1h.1M102 139.5v7.9" fill="none" stroke="#f00" stroke-width=".24"/>
<g fill="none" stroke="#800040" stroke-width=".24">
<path d="M63.8 39.3h.1M63.8 39.7v40.9M64 39.3h61.3M65.5 42.8h.1M65.5 43.1v41M65.7 42.8h59.6M67.2 46.2h.1M67.2 46.6v40.9M67.3 46.2h58M68.8 49.7h.1M68.8 50v40.9M69 49.7h56.3"/>
<path d="M32.1 97.8h-1.5v13.4M32.3 97.8h.1M37.3 97.8h1.5M38.9 97.8h.1M63.8 80.6h.1M64 80.6h11.5M65.5 84.1h.1M65.7 84.1h9.8M67.2 87.5h.1M67.3 87.5h8.2M68.8 90.9h.1M69 90.9h6.5"/>
<path d="M30.6 111.6h.1M37.3 111.6h1.5M38.9 111.6h.1M38.9 111.6h14.8M53.9 111.6h.1M53.9 111.6v27.2M53.9 139.1h.1M53.9 139.1h21.4M57.2 135.7h18.1M75.5 139.1h.1M75.5 135.7h.1M102 166.7h6.5"/>
<path d="M108.7 166.7h.1M98.7 207.9h3.2M102 207.9h.1"/>
</g>
<g fill="#f0f" stroke="#f0f" stroke-width=".24">
<path d="M63.5 79.8h.3a.64 .64 0 0 1-.2 1l-.2-.4z" fill-rule="evenodd"/>
<path d="M65.1 83.2h.3a.64 .64 0 0 1-.1 1l-.2-.3z" fill-rule="evenodd"/>
<path d="M66.8 86.7h.3a.65 .65 0 0 1-.2 1l-.1-.4z" fill-rule="evenodd"/>
<path d="M38.6 110.7h.2a.65 .65 0 0 1-.1 1.1l-.2-.4z" fill-rule="evenodd"/>
<path d="M68.5 90.1h.2a.64 .64 0 0 1-.1 1l-.2-.3z" fill-rule="evenodd"/>
</g>
<g font-size="3.1">
<text x="37.2" y="28.5">VCC</text>
<text x="37.2" y="31.6">5.01V</text>
<text x="128.2" y="31.2">3</text>
<text x="128.2" y="34.7">4</text>
<text x="141.3" y="31.2">2</text>
<text x="141.3" y="34.7">5</text>
<text x="128.2" y="38.1">7</text>
<text x="128.2" y="41.6">8</text>
<text x="141.3" y="38.1">6</text>
<text x="141.3" y="41.6">9</text>
<text x="127.4" y="45">13</text>
<text x="141.3" y="45">12</text>
<text x="127.4" y="48.4">14</text>
<text x="127.4" y="51.9">17</text>
<text x="141.3" y="48.4">15</text>
<text x="141.3" y="51.9">16</text>
<text x="127.4" y="55.3">18</text>
<text x="141.3" y="55.3">19</text>
<text x="35.5" y="62.9">D7-D0</text>
<text x="127.4" y="65.7">11</text>
<text x="128.2" y="62.2">1</text>
<text x="141.3" y="65.7">20</text>
<text x="73.7" y="76.7">D1</text>
<text x="73.7" y="73.2">D0</text>
<text x="77.5" y="72.5">39</text>
<text x="77.5" y="76">38</text>
<text x="98.1" y="72.5">21</text>
<text x="98.1" y="76">22</text>
<text x="73.7" y="80.1">D2</text>
<text x="73.7" y="83.5">D3</text>
<text x="77.5" y="79.4">37</text>
<text x="77.5" y="82.9">36</text>
<text x="98.1" y="79.4">23</text>
<text x="98.1" y="82.9">24</text>
<text x="73.7" y="87">D4</text>
<text x="77.5" y="86.3">35</text>
<text x="77.5" y="89.7">34</text>
<text x="98.1" y="86.3">25</text>
<text x="98.1" y="89.7">26</text>
<text x="73.7" y="90.4">D5</text>
<text x="73.7" y="93.9">D6</text>
<text x="77.5" y="93.2">33</text>
<text x="98.1" y="93.2">27</text>
<text x="73.7" y="97.3">D7</text>
<text x="77.5" y="96.6">32</text>
<text x="98.1" y="96.6">28</text>
<text x="78.4" y="103.5">1</text>
<text x="78.4" y="107">2</text>
<text x="98.1" y="103.5">10</text>
<text x="98.1" y="107">11</text>
<text x="78.4" y="110.4">3</text>
<text x="78.4" y="113.8">4</text>
<text x="98.1" y="110.4">12</text>
<text x="98.1" y="113.8">13</text>
<text x="78.4" y="117.3">5</text>
<text x="98.1" y="117.3">14</text>
<text x="78.4" y="120.7">6</text>
<text x="78.4" y="124.1">7</text>
<text x="98.1" y="120.7">15</text>
<text x="98.1" y="124.1">16</text>
<text x="78.4" y="127.6">8</text>
<text x="98.1" y="127.6">17</text>
<text x="77.5" y="134.5">19</text>
<text x="77.5" y="137.9">18</text>
<text x="98.1" y="137.9">29</text>
<text x="98.1" y="134.5">30</text>
<text x="77.5" y="144.8">31</text>
<text x="78.4" y="148.2">9</text>
<text x="77.5" y="155.1">40</text>
<text x="96.6" y="206.7">1</text>
<text x="103.1" y="206.7">2</text>
<text x="70.4" y="210.9">7.63V</text>
<text x="87" y="214.3">5.01V</text>
<text x="71.7" y="217.1">1</text>
<text x="84.8" y="217.1">3</text>
<text x="125.2" y="241.8">Title</text>
<text x="131.8" y="245.3">Aniket Kumar</text>
<text x="125.2" y="252.2">Size</text>
<text x="126.9" y="255.6">A</text>
<text x="131.8" y="252.2">Document Number</text>
<text x="131.8" y="255.6">ESD Schematic Page 1</text>
<text x="180" y="252.2">Rev</text>
<text x="181.7" y="255.6">&lt;RevCode&gt;</text>
<text x="125.2" y="262.5">Date:</text>
<text x="133.8" y="262.5">Wednesday, November 19, 2014</text>
<text x="158.4" y="262.5">Sheet</text>
<text x="166.7" y="262.5">1</text>
<text x="171.7" y="262.5">of</text>
<text x="176.7" y="262.5">1</text>
</g>
<g font-size="3.1" fill="#000080">
<text x="131" y="28.8">U3</text>
<text x="38.8" y="45.7">R4</text>
<text x="35.5" y="49.1">4.7kOhms</text>
<text x="80.4" y="66.3">U1</text>
<text x="123.5" y="69.8">ALE</text>
<text x="107.4" y="75.3">A8</text>
<text x="135.2" y="76.7">74LS373</text>
<text x="107.4" y="78.7">A9</text>
<text x="107.4" y="82.2">A10</text>
<text x="107.4" y="85.6">A11</text>
<text x="107.4" y="89.1">A12</text>
<text x="140.1" y="87">C10</text>
<text x="145.1" y="87">0.1uF</text>
<text x="30.5" y="93.9">C5</text>
<text x="107.4" y="92.5">A13</text>
<text x="107.4" y="95.9">A14</text>
<text x="115.2" y="100.8">INT</text>
<text x="30.5" y="104.2">27pF Y1</text>
<text x="67.1" y="107.6">P1.0</text>
<text x="107.3" y="106.3">RX</text>
<text x="40.5" y="111.1">11.0592MHz</text>
<text x="63.8" y="111.1">P1.1</text>
<text x="107.3" y="109.7">TX</text>
<text x="32.2" y="118">C6</text>
<text x="35.5" y="118">27pF</text>
<text x="67.1" y="114.5">P1.2</text>
<text x="122.9" y="124.8">SW4</text>
<text x="32.2" y="128.3">SW2</text>
<text x="107.4" y="130.3">RD</text>
<text x="107.4" y="126.9">WR</text>
<text x="122.9" y="129">SPST</text>
<text x="48.8" y="135.2">C7</text>
<text x="107.4" y="137.2">ALE</text>
<text x="48.8" y="142.1">10uF</text>
<text x="35.5" y="148.9">R3</text>
<text x="67.1" y="145.5">VCC</text>
<text x="34.5" y="155.8">330</text>
<text x="63.8" y="152.4">VCC</text>
<text x="104.6" y="152.4">SW3</text>
<text x="48.8" y="159.2">R2</text>
<text x="104.6" y="156.5">SPST</text>
<text x="35.5" y="162.7">D7</text>
<text x="48.8" y="166.1">10k</text>
<text x="67.1" y="166.1">C8</text>
<text x="70.4" y="166.1">0.1uF</text>
<text x="80.4" y="166.1">C501</text>
<text x="32.2" y="173">1N4148</text>
<text x="111.9" y="173">R6</text>
<text x="111.9" y="176.5">1K Ohm</text>
<text x="40.5" y="190.2">SW1</text>
<text x="77" y="196.1">D2</text>
<text x="40.5" y="204">D1</text>
<text x="98.6" y="200.5">J1</text>
<text x="52.1" y="206.4">D2</text>
<text x="121.9" y="207.4">VCC</text>
<text x="77" y="210.9">1N4003</text>
<text x="28.9" y="221.2">9V</text>
<text x="40.5" y="217.8">1N4003</text>
<text x="52.1" y="217.8">1N4003</text>
<text x="98.6" y="217.8">JUMPER</text>
<text x="111.9" y="217.8">R5</text>
<text x="111.9" y="221.2">330</text>
<text x="52.1" y="227">D4</text>
<text x="40.5" y="228.1">D3</text>
<text x="65.4" y="228.1">C5</text>
<text x="73.7" y="231.5">U2</text>
<text x="80.4" y="231.5">LM7805C/TO</text>
<text x="95.3" y="228.1">C7</text>
<text x="40.5" y="238.4">1N4003</text>
<text x="52.1" y="238.4">1N4003</text>
<text x="62.1" y="238.4">0.1uF</text>
<text x="95.3" y="235">10uF</text>
<text x="112.7" y="235">D5</text>
<text x="113.6" y="240.5">LED</text>
</g>
<g font-size="3.1" fill="#004080">
<text x="131" y="34">D0</text>
<text x="137.3" y="34">Q0</text>
<text x="131" y="37.4">D1</text>
<text x="131" y="40.9">D2</text>
<text x="137.3" y="37.4">Q1</text>
<text x="137.3" y="40.9">Q2</text>
<text x="131" y="44.3">D3</text>
<text x="131" y="47.8">D4</text>
<text x="137.3" y="44.3">Q3</text>
<text x="137.3" y="47.8">Q4</text>
<text x="131" y="51.2">D5</text>
<text x="137.3" y="51.2">Q5</text>
<text x="131" y="54.6">D6</text>
<text x="131" y="58.1">D7</text>
<text x="137.3" y="54.6">Q6</text>
<text x="137.3" y="58.1">Q7</text>
<text x="131" y="65">OC</text>
<text x="131" y="68.4">G</text>
<text x="136" y="68.4">VCC</text>
<text x="81.2" y="75.3">P0.0/AD0</text>
<text x="90.7" y="75.3">P2.0/A8</text>
<text x="81.2" y="78.7">P0.1/AD1</text>
<text x="81.2" y="82.2">P0.2/AD2 P2.2/A10</text>
<text x="90.7" y="78.7">P2.1/A9</text>
<text x="81.2" y="85.6">P0.3/AD3 P2.3/A11</text>
<text x="81.2" y="89.1">P0.4/AD4 P2.4/A12</text>
<text x="81.2" y="92.5">P0.5/AD5 P2.5/A13</text>
<text x="81.2" y="95.9">P0.6/AD6 P2.6/A14</text>
<text x="81.2" y="99.4">P0.7/AD7 P2.7/A15</text>
<text x="81.2" y="106.3">P1.0</text>
<text x="89.3" y="106.3">P3.0/RXD</text>
<text x="81.2" y="109.7">P1.1</text>
<text x="81.2" y="113.1">P1.2</text>
<text x="89.2" y="113.1">P3.2/INT0</text>
<text x="89.7" y="109.7">P3.1/TXD</text>
<text x="81.2" y="116.6">P1.3</text>
<text x="89.2" y="116.6">P3.3/INT1</text>
<text x="81.2" y="120">P1.4</text>
<text x="81.2" y="123.5">P1.5</text>
<text x="90.8" y="120">P3.4/T0</text>
<text x="90.8" y="123.5">P3.5/T1</text>
<text x="81.2" y="126.9">P1.6</text>
<text x="81.2" y="130.3">P1.7</text>
<text x="89.8" y="126.9">P3.6/WR</text>
<text x="90.2" y="130.3">P3.7/RD</text>
<text x="81.2" y="137.2">X1</text>
<text x="93.3" y="137.2">ALE</text>
<text x="81.2" y="140.7">X2</text>
<text x="92" y="140.7">PSEN</text>
<text x="81.2" y="147.6">EA</text>
<text x="81.2" y="151">RST</text>
<text x="81.2" y="157.9">VCC</text>
<text x="74.6" y="219.8">IN</text>
<text x="79.7" y="219.8">OUT</text>
</g>
<text font-size="3.1" fill="#f00" x="145.5" y="31.6">A7-A0</text>
<g font-size="1.5">
<text x="45" y="40.2" transform="rotate(-90 45 40.2)">9</text>
<text x="46.7" y="40.2" transform="rotate(-90 46.7 40.2)">10</text>
<text x="48.3" y="40.2" transform="rotate(-90 48.3 40.2)">11</text>
<text x="50" y="40.2" transform="rotate(-90 50 40.2)">12</text>
<text x="51.6" y="40.2" transform="rotate(-90 51.6 40.2)">13</text>
<text x="53.3" y="40.2" transform="rotate(-90 53.3 40.2)">14</text>
<text x="55" y="40.2" transform="rotate(-90 55 40.2)">15</text>
<text x="56.6" y="40.2" transform="rotate(-90 56.6 40.2)">16</text>
<text x="45" y="57" transform="rotate(-90 45 57)">8</text>
<text x="46.7" y="57" transform="rotate(-90 46.7 57)">7</text>
<text x="48.3" y="57" transform="rotate(-90 48.3 57)">6</text>
<text x="50" y="57" transform="rotate(-90 50 57)">5</text>
<text x="51.6" y="57" transform="rotate(-90 51.6 57)">4</text>
<text x="53.3" y="57" transform="rotate(-90 53.3 57)">3</text>
<text x="55" y="57" transform="rotate(-90 55 57)">2</text>
<text x="56.6" y="57" transform="rotate(-90 56.6 57)">1</text>
<text x="134.7" y="76" transform="rotate(-90 134.7 76)">10</text>
<text x="88.2" y="165.4" transform="rotate(-90 88.2 165.4)">20</text>
<text x="78.2" y="229.1" transform="rotate(-90 78.2 229.1)">2</text>
</g>
<g font-size="1.5" fill="#004080">
<text x="136.2" y="68.4" transform="rotate(-90 136.2 68.4)">GND</text>
<text x="89.5" y="157.9" transform="rotate(-90 89.5 157.9)">GND</text>
<text x="79.5" y="223.3" transform="rotate(-90 79.5 223.3)">GND</text>
</g>
</svg>
